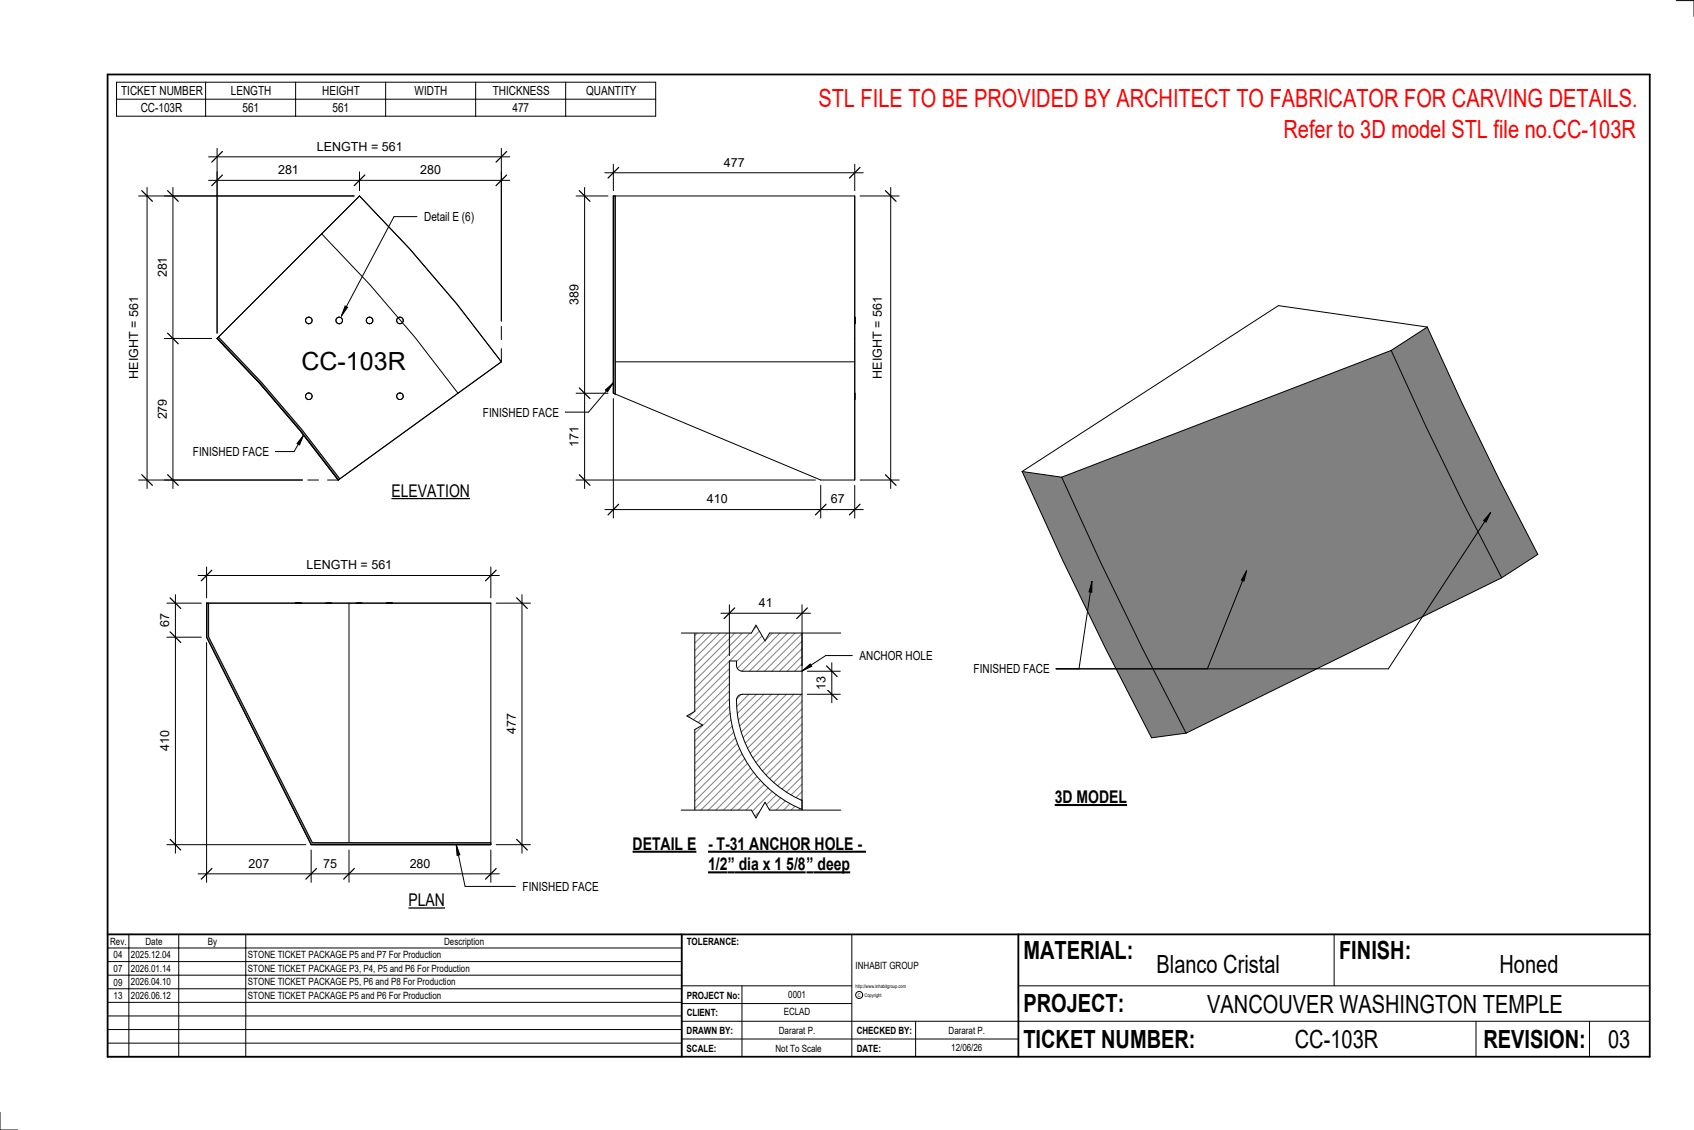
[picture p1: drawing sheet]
<svg xmlns="http://www.w3.org/2000/svg" width="914mm" height="610mm" viewBox="0 0 914 610" stroke-linecap="round" stroke-linejoin="round" font-family="sans-serif">
<path d="M331 106h1v107l-1-1z" fill="#7c7c7c"/>
<path d="M331 106v89M331 106v106M331 106h130M332 106v107l-1-1M461 106v89M461 106v153M331 126v86M461 171v4M332 195h129M461 195v64M331 212l112 47h18M461 212v4" fill="none" stroke="#000" stroke-width=".54"/>
<path d="M118 182l23 24 22 26 20 26v1l-21-27-22-25-23-24z" fill="#7c7c7c"/>
<g fill="none" stroke="#000" stroke-width=".54">
<path d="M174 126l26 28 24 28 23 30-64 47M271 176v7M117 183l77-77 27 28 26 30 24 31M117 183l23 24 22 25 21 27M118 182l23 24 22 26 20 26v1M271 195l-88 64M271 188v7M166 259h6M177 259h6"/>
<circle cx="167" cy="173" r="1.8"/>
<circle cx="183" cy="173" r="1.8"/>
<circle cx="199" cy="173" r="1.8"/>
<circle cx="216" cy="173" r="1.8"/>
<circle cx="167" cy="214" r="1.8"/>
<circle cx="216" cy="214" r="1.8"/>
</g>
<path d="M112 325h1v18l56 112h96v1h-97l-56-112z" fill="#7c7c7c"/>
<g fill="none" stroke="#000" stroke-width=".54">
<path d="M112 325h65M112 325h153M112 325v19l56 112M113 325v18l56 112h96M159 325h2zM161 325h2zM176 325h1zM177 325h2zM192 325h2zM194 325h2zM208 325h2zM210 325h2z"/>
<path d="M265 325h-77v130M265 325v131M168 456h74M168 456h97M188 456h77"/>
</g>
<g fill="#808080">
<path d="M552 254l21 3 21 46 23 46 23 47-18 2-25-48-23-48z"/>
<path d="M751 189l19-13 19 41 20 41 21 41-19 13a1940 1940 0 0 1-60-123z"/>
<path d="M573 257l178-68 19 41 20 41 21 41-171 84-23-46-23-47z"/>
</g>
<path d="M770 176l19 41 20 41 21 41-19 13M770 176l-19 13M770 176l-80-11-138 89M751 189l19 41 20 41 21 41M751 189l-178 68M552 254l22 48 23 48 25 48 18-2M552 254l21 3M573 257l21 46 23 46 23 47M811 312l-171 84" fill="none" stroke="#000" stroke-width=".54"/>
<path d="M371 336v106h62v-5a64 64 0 0 1-39-59v-21h4v4l2 1h33v-26zM398 375v1a58 58 0 0 0 35 56v-57h-32z" fill="#fff"/>
<g fill="none" stroke="#808080" stroke-width=".54">
<path d="M373 336l-2 3M377 336l-6 7M382 336l-11 11M386 336l-15 15M390 336l-19 19M394 336l-23 23M398 336l-27 27M402 336l-31 31M406 336l-35 36M410 336l-39 40M414 336l-43 44M418 336l-20 21"/>
<path d="M422 336l-24 25M426 336l-25 26M430 336l-25 26M433 338l-24 24M433 342l-20 20M433 346l-16 16M433 350l-12 12M433 354l-8 8M433 358l-4 4M394 361l-23 23M394 365l-23 23M394 369l-23 23"/>
<path d="M394 373l-23 23M394 377l-23 23M400 375l-2 2M404 375l-6 6M408 375l-10 10M412 375l-13 13M416 375l-17 17M421 375l-21 20M425 375l-24 23M429 375l-27 26M433 375l-29 29M433 378l-28 28"/>
<path d="M394 381l-23 23M394 385l-23 23M395 388l-24 24M395 392l-24 24M396 395l-25 25M397 398l-26 26M433 382l-27 27M433 386l-25 25M433 391l-23 23M433 395l-21 21M433 399l-20 19M398 401l-27 27"/>
<path d="M399 404l-28 28M401 407l-30 29M402 409l-31 32M403 412l-29 30M405 414l-27 28M407 417l-25 25M409 419l-23 23M433 403l-17 17M433 407l-15 15M433 411l-13 13M433 415l-11 11M433 419l-8 8"/>
<path d="M411 421l-21 21M413 423l-19 19M415 425l-17 17M417 427l-15 15M419 429l-13 13M421 430l-11 12M424 432l-10 10M426 434l-8 8M429 435l-7 7M432 436l-6 6M433 423l-6 6M433 427l-3 3"/>
<path d="M433 431l-1 1M433 439l-2 3"/>
</g>
<path d="M464 106h21M481 101v163M464 259h21M371 336h62v106h-62zM433 362h-33l-2-1v-4h-4a122 122 0 0 0 1 36 63 63 0 0 0 38 44M433 375h-32h-2l-1 1a58 58 0 0 0 35 56" fill="none" stroke="#000" stroke-width=".54"/>
<path d="M478 103l6 6M478 256l6 6" fill="none" stroke="#000" stroke-width=".67"/>
<path d="M470 160h8v44h-8z" fill="#fff"/>
<path d="M331 215v64M326 275h140M443 262v17M461 262v17" fill="none" stroke="#000" stroke-width=".54"/>
<path d="M334 272l-6 6M446 272l-6 6M464 272l-5 6" fill="none" stroke="#000" stroke-width=".67"/>
<g fill="#fff">
<path d="M449 265h7v8h-7z"/>
<path d="M382 265h11v8h-11z"/>
</g>
<path d="M311 106h17M316 101v163M311 212h17M311 259h129" fill="none" stroke="#000" stroke-width=".54"/>
<path d="M313 103l5 6M313 209l5 6M313 256l5 6" fill="none" stroke="#000" stroke-width=".67"/>
<g fill="#fff">
<path d="M306 153h8v11h-8z"/>
<path d="M306 230h8v11h-8z"/>
</g>
<path d="M326 93h140M331 89v14M461 89v14" fill="none" stroke="#000" stroke-width=".54"/>
<path d="M334 90l-6 6M464 90l-5 6" fill="none" stroke="#000" stroke-width=".67"/>
<path d="M391 84h11v7h-11z" fill="#fff"/>
<path d="M113 85h162M117 80v100M271 80v93" fill="none" stroke="#000" stroke-width=".54"/>
<path d="M120 82l-6 5M273 82l-5 5" fill="none" stroke="#000" stroke-width=".67"/>
<path d="M171 75h46v8h-46z" fill="#fff"/>
<path d="M113 97h162M117 93v87M194 93v10M271 93v80" fill="none" stroke="#000" stroke-width=".54"/>
<path d="M120 94l-6 6M197 94l-6 6M273 94l-5 6" fill="none" stroke="#000" stroke-width=".67"/>
<g fill="#fff">
<path d="M150 88h11v7h-11z"/>
<path d="M227 88h11v7h-11z"/>
</g>
<path d="M75 106h116M79 101v163M75 259h88" fill="none" stroke="#000" stroke-width=".54"/>
<path d="M77 103l5 6M77 256l5 6" fill="none" stroke="#000" stroke-width=".67"/>
<path d="M69 160h7v44h-7z" fill="#fff"/>
<path d="M89 106h102M93 101v163M89 183h25M89 259h74" fill="none" stroke="#000" stroke-width=".54"/>
<path d="M90 103l6 6M90 180l6 5M90 256l6 6" fill="none" stroke="#000" stroke-width=".67"/>
<g fill="#fff">
<path d="M84 139h8v11h-8z"/>
<path d="M84 215h8v11h-8z"/>
<path d="M163 188h56v15h-56z"/>
</g>
<path d="M186 165l2 1-4 4z" fill="#000"/>
<path d="M225 117h-12l-29 53M186 165l2 1-4 4z" fill="none" stroke="#000" stroke-width=".54"/>
<path d="M229 113h27v8h-27z" fill="#fff"/>
<path d="M90 325h19M95 321v139M90 344h19M90 456h75" fill="none" stroke="#000" stroke-width=".54"/>
<path d="M92 323l6 5M92 341l6 6M92 453l6 6" fill="none" stroke="#000" stroke-width=".67"/>
<g fill="#fff">
<path d="M85 394h8v11h-8z"/>
<path d="M85 331h8v7h-8z"/>
</g>
<path d="M107 310h163M112 306v17M265 306v17" fill="none" stroke="#000" stroke-width=".54"/>
<path d="M114 308l-5 5M268 308l-6 5" fill="none" stroke="#000" stroke-width=".67"/>
<path d="M165 301h46v8h-46z" fill="#fff"/>
<path d="M112 347v129M168 459v17M188 459v17M265 459v17M107 471h163" fill="none" stroke="#000" stroke-width=".54"/>
<path d="M114 469l-5 5M171 469l-6 5M191 469l-5 5M268 469l-6 5" fill="none" stroke="#000" stroke-width=".67"/>
<g fill="#fff">
<path d="M221 462h11v8h-11z"/>
<path d="M174 462h8v8h-8z"/>
<path d="M134 462h11v8h-11z"/>
</g>
<path d="M268 325h18M282 321v139M268 456h18" fill="none" stroke="#000" stroke-width=".54"/>
<path d="M279 323l6 5M279 453l6 6" fill="none" stroke="#000" stroke-width=".67"/>
<g fill="#fff">
<path d="M272 385h8v11h-8z"/>
<path d="M341 450h35v11h-35z"/>
</g>
<path d="M341 459h35" fill="none" stroke="#000" stroke-width="1.1" stroke-linecap="butt"/>
<g fill="#fff">
<path d="M382 450h86v11h-86z"/>
<path d="M382 461h11v11h-11z"/>
<path d="M393 461h4v11h-4z"/>
<path d="M397 461h38v11h-38z"/>
<path d="M435 461h4v11h-4z"/>
<path d="M439 461h20v11h-20z"/>
</g>
<path d="M382 459h85M382 471h53M435 471h24" fill="none" stroke="#000" stroke-width="1.1" stroke-linecap="butt"/>
<path d="M368 336h7v48l-4 2 8 5-4 3v48h-7z" fill="#fff"/>
<path d="M375 336v48l-4 2 8 5-4 3v48M460 354h-14l-13 8M433 362l4-4 1 1z" fill="none" stroke="#000" stroke-width=".54"/>
<path d="M433 362l4-4 1 1z" fill="#000"/>
<g fill="#fff">
<path d="M464 350h39v8h-39z"/>
<path d="M368 335h86v7h-39l-2 4-5-9-2 5h-38z"/>
</g>
<path d="M368 342h38l2-5 5 9 2-4h39" fill="none" stroke="#000" stroke-width=".54"/>
<path d="M368 437h38l2 4 5-8 2 4h39v7h-86z" fill="#fff"/>
<path d="M449 358v21M436 375h18M436 362h18M368 437h38l2 4 5-8 2 4h39" fill="none" stroke="#000" stroke-width=".54"/>
<path d="M446 359l6 6M446 372l6 5" fill="none" stroke="#000" stroke-width=".67"/>
<path d="M440 365h7v7h-7z" fill="#fff"/>
<path d="M389 331h49M394 326v28M433 326v33" fill="none" stroke="#000" stroke-width=".54"/>
<path d="M397 328l-6 6M436 328l-6 6" fill="none" stroke="#000" stroke-width=".67"/>
<path d="M410 321h7v8h-7z" fill="#fff"/>
<g fill="none" stroke="#000" stroke-width=".54">
<path d="M905 0h9v9M460 504v66M720 504v28M891 504h-341v37M368 532h92M401 532v38M550 532h341M368 551h523M368 541h92M494 551v19M797 551v19M858 551v19"/>
<path d="M368 561h182M0 600v10h10"/>
<circle cx="464" cy="537" r="1.9"/>
</g>
<path d="M58 40h833v530h-833zM58 504h833M368 504v66M550 504v66" fill="none" stroke="#000" stroke-width=".96"/>
<g fill="#fff">
<path d="M652 534h192v15h-192z"/>
<path d="M513 562h17v6h-17z"/>
<path d="M425 533h10v6h-10z"/>
<path d="M423 543h15v6h-15z"/>
<path d="M420 553h20v6h-20z"/>
<path d="M624 513h68v15h-68z"/>
<path d="M809 513h33v15h-33z"/>
<path d="M512 553h20v6h-20z"/>
<path d="M699 553h45v15h-45z"/>
<path d="M442 45h443v16h-443z"/>
<path d="M868 553h12v15h-12z"/>
<path d="M61 512h5v6h-5z"/>
<path d="M61 520h5v6h-5z"/>
<path d="M61 527h5v6h-5z"/>
<path d="M61 534h5v6h-5z"/>
</g>
<path d="M58 504h310v66h-310zM58 519h310M58 511h310M70 504v66M96 504v66M133 504v66M58 533h310M58 526h310M58 555h310M58 548h310M58 541h310M58 563h310" fill="none" stroke="#000" stroke-width=".54"/>
<path d="M211 260h43v10h-43z" fill="#fff"/>
<path d="M211 269h43" fill="none" stroke="#000" stroke-width=".69" stroke-linecap="butt"/>
<path d="M220 480h20v11h-20z" fill="#fff"/>
<path d="M220 490h20" fill="none" stroke="#000" stroke-width=".69" stroke-linecap="butt"/>
<path d="M569 424h40v12h-40z" fill="#fff"/>
<path d="M569 434h39" fill="none" stroke="#000" stroke-width="1.1" stroke-linecap="butt"/>
<path d="M693 62h192v15h-192z" fill="#fff"/>
<path d="M63 44h291v19h-291zM63 54h291M111 44v19M160 44v19M208 44v19M257 44v19M305 44v19M164 235l-2 5-2-1zM164 235l-5 9h-10" fill="none" stroke="#000" stroke-width=".54"/>
<path d="M164 235l-2 5-2-1z" fill="#000"/>
<path d="M104 240h41v8h-41z" fill="#fff"/>
<path d="M246 456l2 5h-1z" fill="#000"/>
<path d="M246 456l2 5h-1zM246 456l5 22h27" fill="none" stroke="#000" stroke-width=".54"/>
<path d="M282 475h41v7h-41z" fill="#fff"/>
<path d="M327 210l4-4-3 5zM331 206l-13 16h-13" fill="none" stroke="#000" stroke-width=".54"/>
<path d="M327 210l4-4-3 5z" fill="#000"/>
<path d="M261 219h40v7h-40z" fill="#fff"/>
<path d="M805 276l-3 6-1-1zM805 276l-56 85h-179M589 314v5h-1zM589 314l-7 47M673 308l-2 5h-1zM673 308l-21 53" fill="none" stroke="#000" stroke-width=".54"/>
<path d="M805 276l-3 6-1-1zM589 314v5h-1zM673 308l-2 5h-1z" fill="#000"/>
<path d="M526 357h40v8h-40z" fill="#fff"/>
<g font-size="13.5" fill="#f00">
<text x="442" y="58">STL FILE TO BE PROVIDED BY ARCHITECT TO FABRICATOR FOR CARVING DETAILS.</text>
<text x="693" y="75">Refer to 3D model STL file no.CC-103R</text>
</g>
<g font-size="13.5">
<text x="163" y="200">CC-103R</text>
<text x="552" y="517">MATERIAL:</text>
<text x="723" y="517">FINISH:</text>
<text x="624" y="525">Blanco Cristal</text>
<text x="809" y="525">Honed</text>
<text x="552" y="546">PROJECT:</text>
<text x="652" y="546">VANCOUVER WASHINGTON TEMPLE</text>
<text x="552" y="565">TICKET NUMBER:</text>
<text x="699" y="565">CC-103R</text>
<text x="801" y="565">REVISION:</text>
<text x="868" y="565">03</text>
</g>
<g font-size="9.4">
<text x="211" y="268">ELEVATION</text>
<text x="569" y="433">3D MODEL</text>
<text x="341" y="458">DETAIL E</text>
<text x="382" y="458">- T-31 ANCHOR HOLE -</text>
<text x="382" y="470">1/2</text>
<text x="393" y="470">”</text>
<text x="399" y="470">dia x 1 5/8</text>
<text x="435" y="470">”</text>
<text x="441" y="470">deep</text>
<text x="220" y="489">PLAN</text>
</g>
<g font-size="6.7">
<text x="65" y="51">TICKET NUMBER</text>
<text x="125" y="51">LENGTH</text>
<text x="174" y="51">HEIGHT</text>
<text x="224" y="51">WIDTH</text>
<text x="266" y="51">THICKNESS</text>
<text x="316" y="51">QUANTITY</text>
<text x="76" y="60">CC-103R</text>
<text x="131" y="60">561</text>
<text x="179" y="60">561</text>
<text x="277" y="60">477</text>
<text x="171" y="81">LENGTH = 561</text>
<text x="391" y="90">477</text>
<text x="150" y="94">281</text>
<text x="227" y="94">280</text>
<text x="229" y="119">Detail E (6)</text>
<text x="90" y="150" transform="rotate(-90 90 150)">281</text>
<text x="312" y="164" transform="rotate(-90 312 164)">389</text>
<text x="75" y="204" transform="rotate(-90 75 204)">HEIGHT = 561</text>
<text x="476" y="204" transform="rotate(-90 476 204)">HEIGHT = 561</text>
<text x="90" y="226" transform="rotate(-90 90 226)">279</text>
<text x="261" y="225">FINISHED FACE</text>
<text x="104" y="246">FINISHED FACE</text>
<text x="312" y="241" transform="rotate(-90 312 241)">171</text>
<text x="382" y="272">410</text>
<text x="449" y="272">67</text>
<text x="165" y="307">LENGTH = 561</text>
<text x="410" y="327">41</text>
<text x="91" y="338" transform="rotate(-90 91 338)">67</text>
<text x="464" y="356">ANCHOR HOLE</text>
<text x="526" y="363">FINISHED FACE</text>
<text x="446" y="372" transform="rotate(-90 446 372)">13</text>
<text x="278" y="396" transform="rotate(-90 278 396)">477</text>
<text x="91" y="405" transform="rotate(-90 91 405)">410</text>
<text x="134" y="468">207</text>
<text x="174" y="468">75</text>
<text x="221" y="468">280</text>
<text x="282" y="481">FINISHED FACE</text>
</g>
<g font-size="5.4">
<text x="59" y="510">Rev.</text>
<text x="79" y="510">Date</text>
<text x="112" y="510">By</text>
<text x="240" y="510">Description</text>
<text x="371" y="510">TOLERANCE:</text>
<text x="61" y="517">04</text>
<text x="71" y="517">2025.12.04</text>
<text x="134" y="517">STONE TICKET PACKAGE P5 and P7 For Production</text>
<text x="61" y="525">07</text>
<text x="71" y="524">2026.01.14</text>
<text x="134" y="524">STONE TICKET PACKAGE P3, P4, P5 and P6 For Production</text>
<text x="462" y="523">INHABIT GROUP</text>
<text x="61" y="532">09</text>
<text x="71" y="532">2026.04.10</text>
<text x="134" y="532">STONE TICKET PACKAGE P5, P6 and P8 For Production</text>
<text x="61" y="539">13</text>
<text x="71" y="539">2026.06.12</text>
<text x="134" y="539">STONE TICKET PACKAGE P5 and P6 For Production</text>
<text x="371" y="539">PROJECT No:</text>
<text x="425" y="538">0001</text>
<text x="371" y="548">CLIENT:</text>
<text x="423" y="548">ECLAD</text>
<text x="371" y="558">DRAWN BY:</text>
<text x="420" y="558">Dararat P.</text>
<text x="462" y="558">CHECKED BY:</text>
<text x="512" y="558">Dararat P.</text>
<text x="371" y="567">SCALE:</text>
<text x="419" y="567">Not To Scale</text>
<text x="462" y="567">DATE:</text>
<text x="513" y="567">12/06/26</text>
</g>
<g font-size="2.7">
<text x="462" y="533">http://www.inhabitgroup.com</text>
<text x="463" y="538">C</text>
<text x="467" y="538">Copyright</text>
</g>
</svg>
